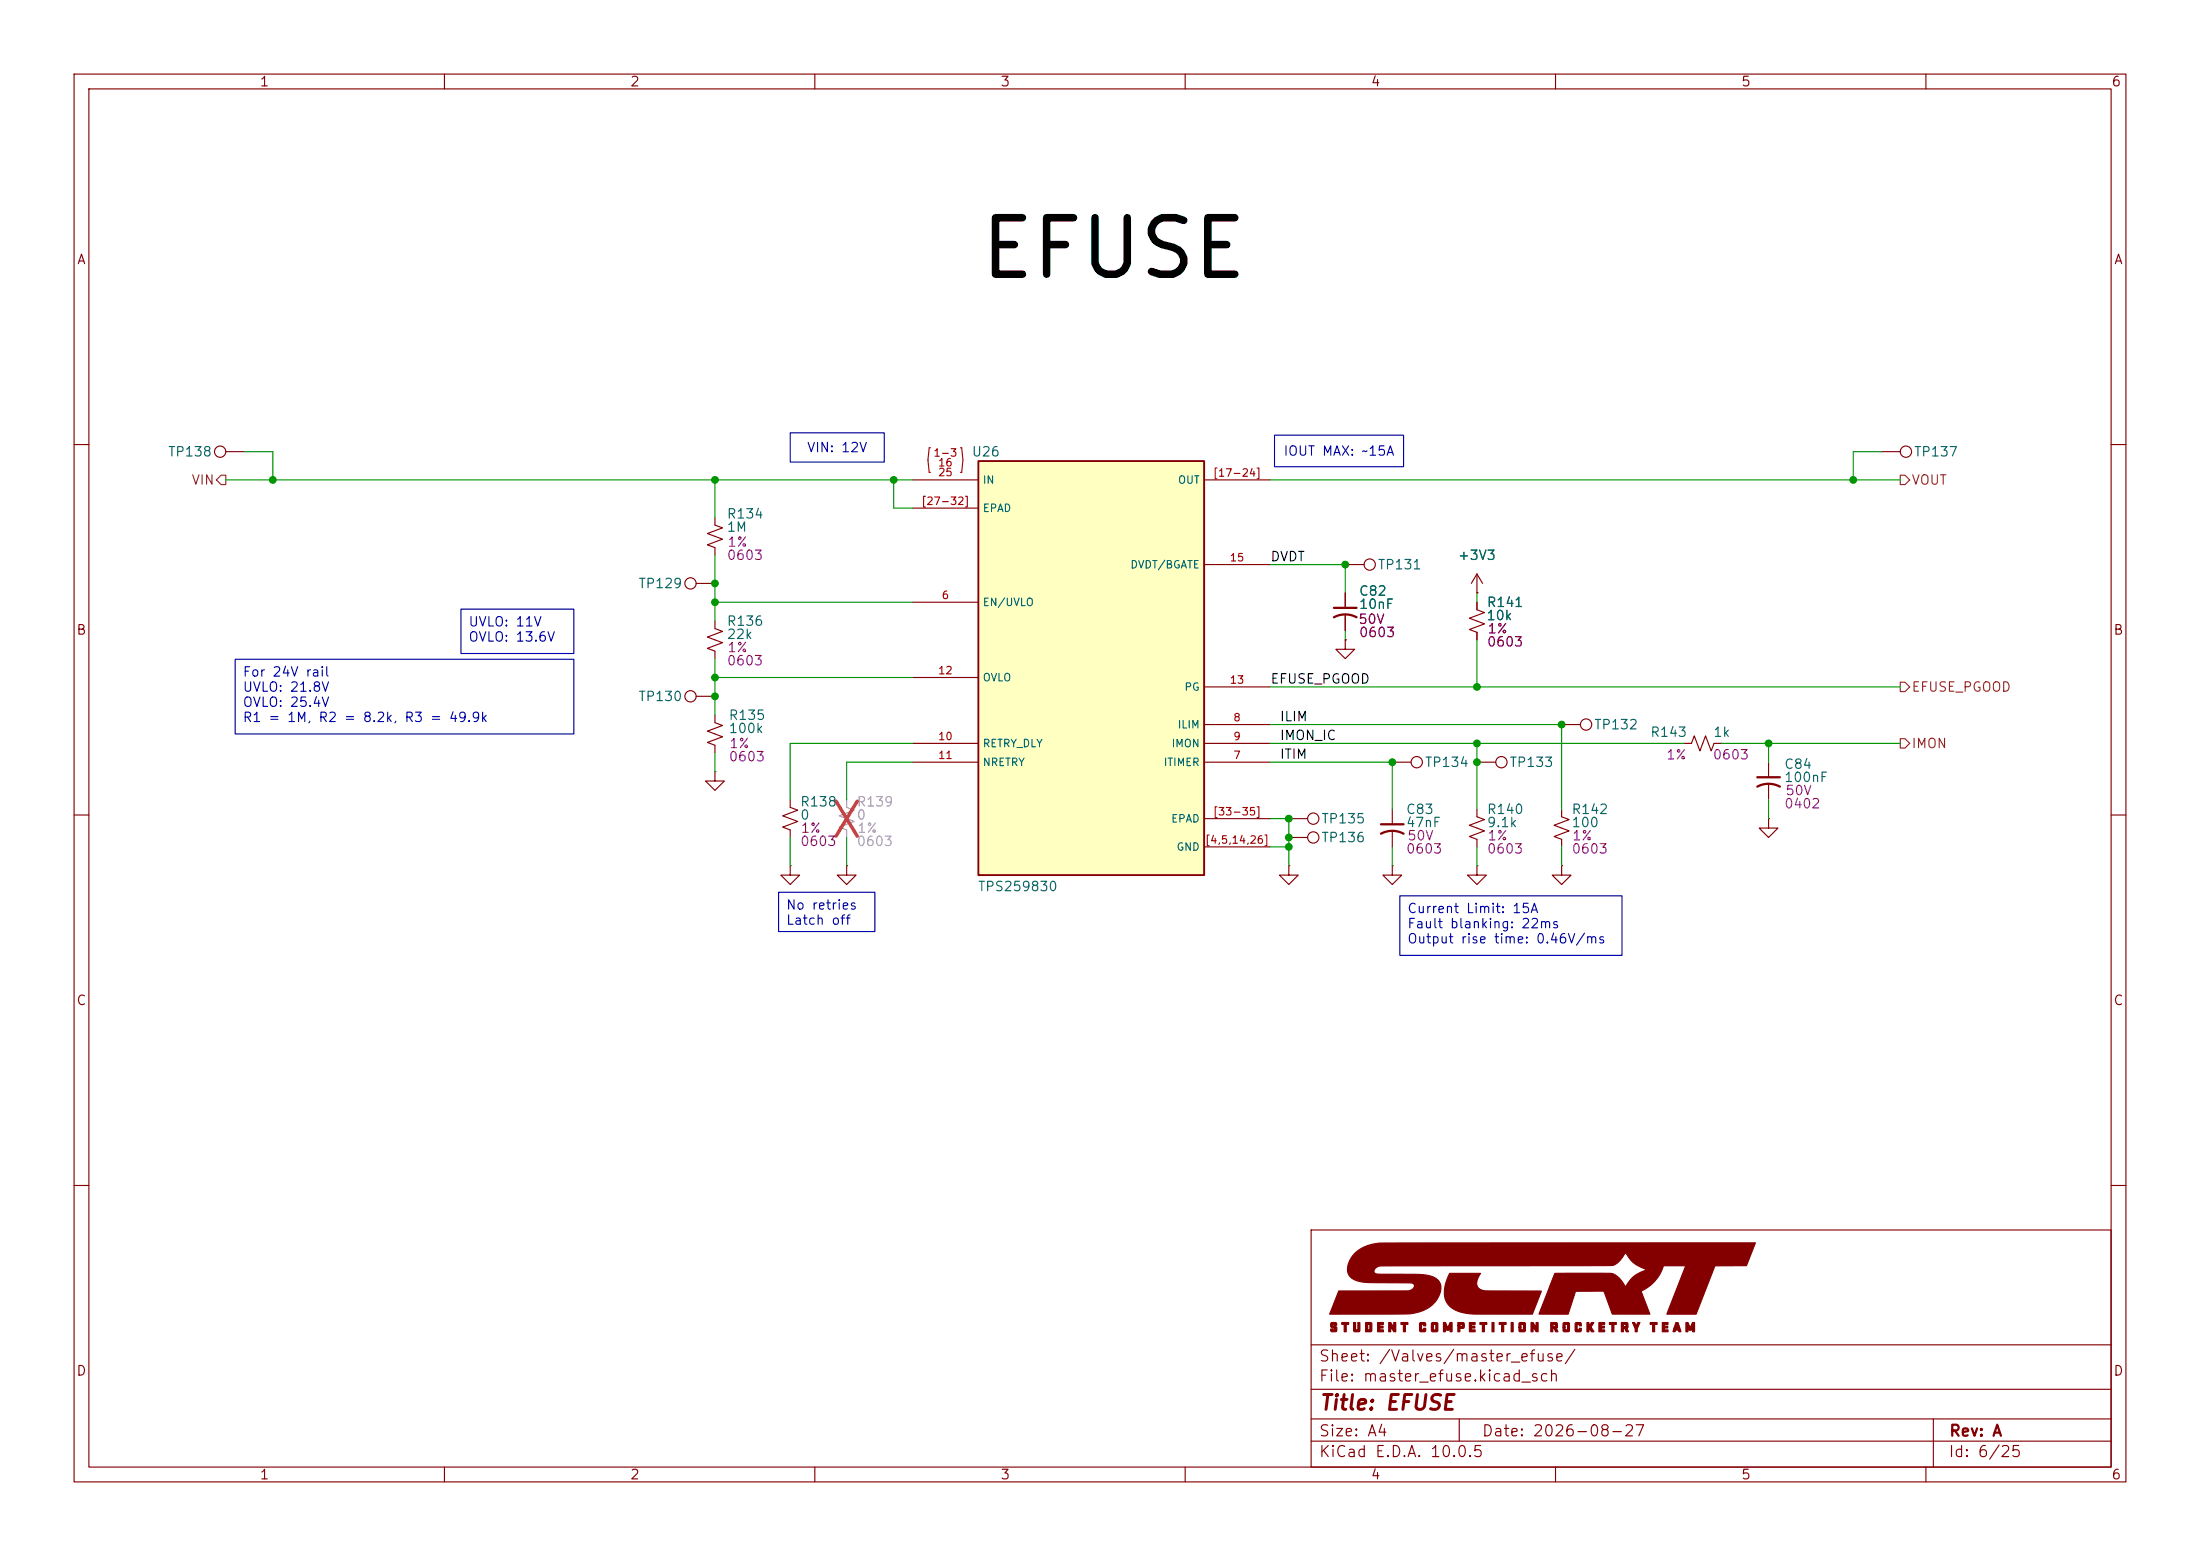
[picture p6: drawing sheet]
<svg xmlns="http://www.w3.org/2000/svg" width="297mm" height="210mm" viewBox="0 0 297 210" stroke-linecap="round" stroke-linejoin="round" font-family="sans-serif">
<g fill="none" stroke="#840000" stroke-width=".15">
<path d="M10 10h277v190h-277zM12 12h273v186h-273zM60 10v2M110 10v2M160 10v2M210 10v2M260 10v2M10 60h2M285 60h2M10 110h2M285 110h2M10 160h2"/>
<path d="M177 166h108v32h-108zM285 160h2M60 198v2M110 198v2M160 198v2M177 194.5h108M177 191.5h108M177 187.5h108M177 181.5h108M197 191.5v3M210 198v2M260 198v2"/>
<path d="M261 191.5v6.5"/>
</g>
<g fill="#840000" stroke="#840000" stroke-width=".15">
<path d="M179.7 178.5h.6l.1 .1 .1 .3-.6-.1v.1l.1 .1a.41 .41 0 0 1 .5 .2 .41 .41 0 0 1-.2 .5h-.5l-.2-.1v-.2l.6 .1v-.2h-.1a.42 .42 0 0 1-.5-.3 .42 .42 0 0 1 .1-.5z"/>
<path d="M181.1 178.5h1v.3h-.4v.9h-.2v-.9h-.4z"/>
<path d="M182.7 178.5h.3v1h.3v-1h.3v1.1l-.1 .1h-.7l-.1-.1z"/>
<path d="M184.4 178.5h.7l.1 .1v1l-.1 .1h-.7v-.6h.2v.4h.3v-.7h-.3v.3h-.2z"/>
<path d="M186 178.5h.8v.3h-.5v.2h.4v.2h-.4v.3h.5v.2h-.8z"/>
<path d="M187.5 178.5h.3l.4 .7v-.7h.2v1.2h-.2l-.4-.6-.1 .6h-.2z"/>
<path d="M189.1 178.5h1v.3h-.4v.9h-.2v-.9h-.4z"/>
<path d="M191.8 178.5h.6l.1 .1v.3h-.3v-.1h-.3v.7h.3v-.2h.3v.3l-.1 .1h-.6l-.2-.1v-1z"/>
<path d="M193.3 178.5h.7l.1 .1v1l-.1 .1h-.7l-.1-.1v-.5h.3v.4h.3v-.7h-.3v.3h-.3v-.5z"/>
<path d="M194.9 178.5h.3l.3 .7 .3-.7h.2v1.2h-.2v-.6l-.2 .4h-.3l-.2-.4v.6h-.2z"/>
<path d="M196.8 178.5h.4a.37 .37 0 0 1 .4 .1 .37 .37 0 0 1 .1 .4l-.1 .3h-.5v.4h-.3v-.8h.3v.1h.3v-.2h-.3v.1h-.3z"/>
<path d="M198.4 178.5h.7v.3h-.5v.2h.5v.2h-.5v.3h.5v.2h-.7z"/>
<path d="M199.8 178.5h.9v.3h-.3v.9h-.3v-.9h-.3z"/>
<path d="M201.4 178.5h.3v1.2h-.3z"/>
<path d="M202.4 178.5h.9v.3h-.3v.9h-.3v-.9h-.3z"/>
<path d="M204 178.5h.3v1.2h-.3z"/>
<path d="M205.2 178.5h.6l.1 .1v1l-.1 .1h-.6l-.1-.1v-.5h.2v.4h.4v-.7h-.4v.3h-.2v-.5z"/>
<path d="M206.7 178.5h.3l.4 .7v-.7h.2v1.2h-.2l-.4-.6v.6h-.3z"/>
<path d="M209.4 178.5h.3a.34 .34 0 0 1 .4 0 .34 .34 0 0 1 .2 .4v.3l-.2 .1 .2 .4h-.3l-.2-.4h-.2v.4h-.2v-.8h.2v.1h.4v-.2h-.4v.1h-.2z"/>
<path d="M211.1 178.5h.7l.1 .1v1l-.1 .1h-.7l-.1-.1v-.5h.3v.4h.3v-.7h-.3v.3h-.3v-.5z"/>
<path d="M212.8 178.5h.6l.1 .1v.3h-.3v-.1h-.3v.7h.3v-.2h.3v.3l-.1 .1h-.6l-.2-.1v-1z"/>
<path d="M214.2 178.5h.3v.5l.3-.5h.4l-.4 .6 .4 .6h-.3l-.4-.5v.5h-.3z"/>
<path d="M215.9 178.5h.7v.3h-.5v.2h.5v.2h-.5v.3h.5v.2h-.7z"/>
<path d="M217.3 178.5h.9v.3h-.3v.9h-.3v-.9h-.3z"/>
<path d="M218.9 178.5h.4a.34 .34 0 0 1 .4 0 .34 .34 0 0 1 .1 .4v.3l-.2 .1 .3 .4h-.4l-.2-.4h-.1v.4h-.3v-.8h.3v.1h.3v-.2h-.3v.1h-.3z"/>
<path d="M220.4 178.5h.3l.2 .5 .2-.5h.3l-.4 .8v.4h-.2v-.4z"/>
<path d="M222.8 178.5h.9v.3h-.3v.9h-.3v-.9h-.3z"/>
<path d="M224.4 178.5h.8v.3h-.5v.2h.4v.2h-.4v.3h.5v.2h-.8z"/>
<path d="M226.2 178.5h.3l.4 1.2a.25 .25 0 0 1-.3-.2h-.4a.22 .22 0 0 1-.1 .2 .22 .22 0 0 1-.2 0l.1-.5h.5l-.1-.3-.1 .3h-.3z"/>
<path d="M227.6 178.5h.3l.3 .7 .3-.7h.3v1.2h-.3v-.6l-.2 .4h-.2l-.2-.4v.6h-.3z"/>
<path d="M182.8 169.2a6.3 6.3 0 0 1 4.6-1.4l49.6-.1-1.2 3.1h-4.3l-2.5 6.6h-4l2.6-6.6h-3a5.6 5.6 0 0 1-3 3.5l1.1 3.1h-5l-1.1-2.9a.24 .24 0 0 0-.1-.2 .24 .24 0 0 0-.3 0h-3.5l-1 3.1h-3.9l2.1-5.5h7.6a3.5 3.5 0 0 1 2 1.8 4.6 4.6 0 0 1 2.7-2.3 4.5 4.5 0 0 1-2.7-2.3h-.1a2.78 2.78 0 0 1-1.7 1.7l-31.3 .1a.88 .88 0 0 0-.9 .8 .93 .93 0 0 0 1 .3h3.2a10.5 10.5 0 0 1 3.9 .4 1.67 1.67 0 0 1 .7 2.4 4.7 4.7 0 0 1-4 2.5l-10.8 .1 1.2-3.2h9.4a.69 .69 0 0 0 .8-.9 2.61 2.61 0 0 0-1.6-.2h-4.4a4.5 4.5 0 0 1-2.6-.8 2.26 2.26 0 0 1 .3-2.8z"/>
<path d="M195.7 171.9h4.2a1.52 1.52 0 0 0-.2 2l.3 .2a28.8 28.8 0 0 0 5.2 .1l2.9 .1-1.2 3.1h-5.8a11.3 11.3 0 0 1-4.6-.6 2.92 2.92 0 0 1-1.2-3.9z"/>
</g>
<path d="M132.1 62.2h30.5v55.9h-30.5z" fill="#ffffc2"/>
<path d="M132.1 62.2h30.5v55.9h-30.5z" fill="none" stroke="#840000" stroke-width=".25"/>
<g fill="none" stroke="#840000" stroke-width=".15">
<path d="M30.5 61h2.5M94 78.7h2.5M96.5 69.9v1l1 .3-2 .8 2 .8-2 .7 1 .4v1M123.2 64.8h8.9M123.2 68.6h8.9M162.6 76.2h8.8M162.6 64.8h8.8M181.6 76.2h2.5M199.4 77.5l-.8 1.2M199.4 77.5l.8 1.2M199.4 77.5v2.5M254 61h2.5"/>
<path d="M94 94h2.5M96.5 83.8v1l1 .4-2 .8 2 .7-2 .8 1 .4v1M96.5 96.5v1l1 .4-2 .8 2 .7-2 .8 1 .4v1M123.2 81.3h8.9M123.2 91.4h8.9M162.6 97.8h8.8M162.6 92.7h8.8M181.6 86.4v1.2h1.3l-1.3 1.3-1.3-1.3h1.3M181.6 86.4h.1M181.6 80v2M181.6 83.1v2M199.4 80h.1"/>
<path d="M199.4 81.3v1l1 .4-2 .7 2 .8-2 .8 1 .3v1.1M210.8 97.8h2.6M96.5 104.1v1.3h1.3l-1.3 1.3-1.3-1.3h1.3M96.5 104.1h.1M106.7 108v1l1 .3-2 .8 2 .8-2 .7 1 .4v1M106.7 116.8v1.3h1.2l-1.2 1.3-1.3-1.3h1.3M106.7 116.8h.1M114.3 116.8v1.3h1.3l-1.3 1.3-1.3-1.3h1.3M114.3 116.8h.1M123.2 102.9h8.9M123.2 100.3h8.9M162.6 102.9h8.8"/>
<path d="M162.6 100.3h8.8M162.6 114.3h8.8M162.6 110.5h8.8M174 116.8v1.3h1.3l-1.3 1.3-1.3-1.3h1.3M174 116.8h.1M174 110.5h2.5M174 113h2.5M188 116.8v1.3h1.2l-1.2 1.3-1.3-1.3h1.3M188 116.8h.1M188 102.9h2.5M188 109.2v2.1M188 112.3v2"/>
<path d="M199.4 116.8v1.3h1.3l-1.3 1.3-1.3-1.3h1.3M199.4 116.8h.1M199.4 109.2v1l1 .4-2 .8 2 .7-2 .8 1 .4v1M199.4 102.9h2.5M210.8 109.2v1l1 .4-2 .8 2 .7-2 .8 1 .4v1M210.8 116.8v1.3h1.3l-1.3 1.3-1.3-1.3h1.3M210.8 116.8h.1M227.3 100.3h1l.4-1 .8 2 .8-2 .7 2 .4-1h1M238.8 110.5v1.3h1.2l-1.2 1.2-1.3-1.2h1.3M238.8 110.5h.1M238.8 102.9v2M238.8 105.9v2.1"/>
<circle cx="29.7" cy="61" r=".76"/>
<circle cx="93.2" cy="78.7" r=".76"/>
<circle cx="184.9" cy="76.2" r=".76"/>
<circle cx="257.3" cy="61" r=".76"/>
<circle cx="93.2" cy="94" r=".76"/>
<circle cx="214.1" cy="97.8" r=".76"/>
<circle cx="177.3" cy="113" r=".76"/>
<circle cx="177.3" cy="110.5" r=".76"/>
<circle cx="191.3" cy="102.9" r=".76"/>
<circle cx="202.7" cy="102.9" r=".76"/>
</g>
<path d="M125.6 60.4h-.2l-.1 1.7 .1 1.7h.2M129.7 60.4h.1l.2 1.7-.2 1.7h-.1" fill="none" stroke="#a90000" stroke-width=".15"/>
<path d="M180.1 83.3a3.2 3.2 0 0 1 3 0M180.1 82h3M186.4 112.5a3.2 3.2 0 0 1 3.1 0M186.4 111.3h3.1M237.2 106.2a3.2 3.2 0 0 1 3.1 0M237.2 104.9h3.1" fill="none" stroke="#840000" stroke-width=".3"/>
<path d="M114.3 108v1l1 .3-2 .8 2 .8-2 .7 1 .4v1" fill="none" stroke="#a1a1a1" stroke-width=".15"/>
<path d="M112.9 108.1l2.8 4.8M115.7 108.1l-2.8 4.8" fill="none" stroke="#e12e31" stroke-width=".46"/>
<path d="M29.8 64.1h.7v1.3h-.7l-.6-.6zM256.5 64.1h.7l.6 .7-.6 .6h-.7zM256.5 92.1h.7l.6 .6-.6 .6h-.7zM256.5 99.7h.7l.6 .6-.6 .7h-.7z" fill="none" stroke="#725600" stroke-width=".15"/>
<g fill="none" stroke="#009600" stroke-width=".15">
<path d="M30.5 64.8h92.7M33 61h3.8v3.8M96.5 64.8v5.1M96.5 74.9v8.9M120.6 64.8v3.8h2.6M171.4 76.2h10.2v3.8M171.4 64.8h85.1M254 61h-3.8v3.8M96.5 88.9v7.6M96.5 81.3h26.7M96.5 91.4h26.7M171.4 92.7h85.1"/>
<path d="M171.4 97.8h39.4v11.4M181.6 85.1v1.3M199.4 80v1.3M199.4 86.4v6.3M96.5 101.6v2.5M106.7 113v3.8M114.3 113v3.8M123.2 102.9h-8.9v5.1M123.2 100.3h-16.5v7.7M171.4 102.9h16.6v6.3M171.4 100.3h55.9M171.4 114.3h2.6"/>
<path d="M171.4 110.5h2.6v6.3M188 114.3v2.5M199.4 100.3v8.9M199.4 114.3v2.5M210.8 114.3v2.5M232.4 100.3h24.1M238.8 100.3v2.6M238.8 108v2.5"/>
</g>
<path d="M106.7 58.4h12.7v4h-12.7zM172.1 58.7h17.4v4.3h-17.4zM31.7 89h45.8v10.1h-45.8zM62.2 82.2h15.3v6h-15.3zM105.1 120.4h13v5.3h-13zM189 120.9h30v8h-30z" fill="none" stroke="#0000c2" stroke-width=".15"/>
<g fill="#009600" stroke="#009600" stroke-width=".14">
<circle cx="188" cy="102.9" r=".46"/>
<circle cx="174" cy="110.5" r=".46"/>
<circle cx="174" cy="114.3" r=".46"/>
<circle cx="174" cy="113" r=".46"/>
<circle cx="181.6" cy="76.2" r=".46"/>
<circle cx="120.6" cy="64.8" r=".46"/>
<circle cx="36.8" cy="64.8" r=".46"/>
<circle cx="96.5" cy="91.4" r=".46"/>
<circle cx="96.5" cy="94" r=".46"/>
<circle cx="96.5" cy="81.3" r=".46"/>
<circle cx="96.5" cy="78.7" r=".46"/>
<circle cx="96.5" cy="64.8" r=".46"/>
<circle cx="238.8" cy="100.3" r=".46"/>
<circle cx="250.2" cy="64.8" r=".46"/>
<circle cx="199.4" cy="92.7" r=".46"/>
<circle cx="199.4" cy="102.9" r=".46"/>
<circle cx="210.8" cy="97.8" r=".46"/>
<circle cx="199.4" cy="100.3" r=".46"/>
</g>
<text font-size="7.6" x="131.8" y="39.3">EFUSE</text>
<text font-size="2" fill="#840000" x="178" y="190.8">Title: EFUSE</text>
<g font-size="1.5" fill="#840000">
<text x="178" y="184.1">Sheet: /Valves/master_efuse/</text>
<text x="178" y="186.8">File: master_efuse.kicad_sch</text>
<text x="178" y="197">KiCad E.D.A. 10.0.5</text>
<text x="178" y="194.2">Size: A4</text>
<text x="200" y="194.2">Date: 2026-08-27</text>
<text x="263" y="197">Id: 6/25</text>
<text x="263" y="194.2">Rev: A</text>
</g>
<g font-size="1.3" fill="#840000">
<text x="35" y="12">1</text>
<text x="85" y="12">2</text>
<text x="135" y="12">3</text>
<text x="185" y="12">4</text>
<text x="235" y="12">5</text>
<text x="285" y="12">6</text>
<text x="10.3" y="36">A</text>
<text x="285.3" y="36">A</text>
<text x="10.2" y="86">B</text>
<text x="285.2" y="86">B</text>
<text x="10.2" y="136">C</text>
<text x="285.2" y="136">C</text>
<text x="10.2" y="186">D</text>
<text x="285.2" y="186">D</text>
<text x="35" y="200">1</text>
<text x="85" y="200">2</text>
<text x="135" y="200">3</text>
<text x="185" y="200">4</text>
<text x="235" y="200">5</text>
<text x="285" y="200">6</text>
</g>
<g font-size="1.3" fill="#006464">
<text x="22.6" y="61.9">TP138</text>
<text x="131.1" y="61.9">U26</text>
<text x="258.3" y="61.9">TP137</text>
<text x="98" y="70.3">R134</text>
<text x="98" y="72.1">1M</text>
<text x="185.9" y="77.2">TP131</text>
<text x="196.7" y="75.9">+3V3</text>
<text x="86.1" y="79.7">TP129</text>
<text x="183.4" y="80.7">C82</text>
<text x="183.4" y="82.5">10nF</text>
<text x="200.6" y="82.2">R141</text>
<text x="98" y="84.8">R136</text>
<text x="98" y="86.6">22k</text>
<text x="200.6" y="84">10k</text>
<text x="86.1" y="94.9">TP130</text>
<text x="98.3" y="97.5">R135</text>
<text x="98.3" y="99.3">100k</text>
<text x="215.1" y="98.8">TP132</text>
<text x="222.7" y="99.8">R143</text>
<text x="231.2" y="99.8">1k</text>
<text x="192.3" y="103.8">TP134</text>
<text x="203.7" y="103.8">TP133</text>
<text x="240.8" y="104.1">C84</text>
<text x="240.8" y="105.9">100nF</text>
<text x="107.9" y="109.2">R138</text>
<text x="107.9" y="110.9">0</text>
<text x="178.3" y="111.5">TP135</text>
<text x="178.3" y="114">TP136</text>
<text x="189.7" y="110.2">C83</text>
<text x="189.7" y="112">47nF</text>
<text x="200.6" y="110.2">R140</text>
<text x="200.6" y="112">9.1k</text>
<text x="212.1" y="110.2">R142</text>
<text x="212.1" y="112">100</text>
<text x="131.9" y="120.6">TPS259830</text>
</g>
<g font-size="1.3" fill="#725600">
<text x="25.8" y="65.7">VIN</text>
<text x="258" y="65.7">VOUT</text>
<text x="258" y="93.7">EFUSE_PGOOD</text>
<text x="258" y="101.3">IMON</text>
</g>
<g font-size="1.3" fill="#0000c2">
<text x="108.9" y="61.4">VIN: 12V</text>
<text x="173.2" y="61.8">IOUT MAX: ~15A</text>
<text x="63.2" y="84.9">UVLO: 11V</text>
<text x="63.2" y="86.9">OVLO: 13.6V</text>
<text x="32.7" y="91.6">For 24V rail</text>
<text x="32.7" y="93.7">UVLO: 21.8V</text>
<text x="32.7" y="95.7">OVLO: 25.4V</text>
<text x="32.7" y="97.8">R1 = 1M, R2 = 8.2k, R3 = 49.9k</text>
<text x="106" y="123.1">No retries</text>
<text x="106" y="125.1">Latch off</text>
<text x="189.9" y="123.6">Current Limit: 15A</text>
<text x="189.9" y="125.6">Fault blanking: 22ms</text>
<text x="189.9" y="127.7">Output rise time: 0.46V/ms</text>
</g>
<g font-size="1.3" fill="#840084">
<text x="98" y="75.9">0603</text>
<text x="98.1" y="74.1">1%</text>
<text x="98.1" y="88.3">1%</text>
<text x="183.3" y="84.5">50V</text>
<text x="183.4" y="86.3">0603</text>
<text x="200.7" y="87.6">0603</text>
<text x="200.7" y="85.8">1%</text>
<text x="98" y="90.1">0603</text>
<text x="98.4" y="101.3">1%</text>
<text x="98.3" y="103.1">0603</text>
<text x="224.9" y="102.8">1%</text>
<text x="231.1" y="102.8">0603</text>
<text x="240.9" y="107.6">50V</text>
<text x="108" y="112.7">1%</text>
<text x="189.9" y="113.7">50V</text>
<text x="200.7" y="113.7">1%</text>
<text x="212.2" y="113.7">1%</text>
<text x="240.8" y="109.4">0402</text>
<text x="107.9" y="114.5">0603</text>
<text x="189.7" y="115.5">0603</text>
<text x="200.7" y="115.5">0603</text>
<text x="212.1" y="115.5">0603</text>
</g>
<g font-size="1.3" fill="#0f0f0f">
<text x="171.4" y="76.1">DVDT</text>
<text x="171.4" y="92.6">EFUSE_PGOOD</text>
<text x="172.7" y="100.2">IMON_IC</text>
<text x="172.7" y="97.7">ILIM</text>
<text x="172.7" y="102.7">ITIM</text>
</g>
<g font-size="1.3" fill="#989898">
<text x="115.6" y="109.2">R139</text>
<text x="115.6" y="110.9">0</text>
</g>
<g font-size="1.3" fill="#a1a1a1">
<text x="115.6" y="112.7">1%</text>
<text x="115.6" y="114.5">0603</text>
</g>
<g font-size="1" fill="#a90000">
<text x="125.9" y="61.9">1-3</text>
<text x="126.6" y="63.2">16</text>
<text x="126.6" y="64.5">25</text>
<text x="163.7" y="64.6">[17-24]</text>
<text x="124.3" y="68.4">[27-32]</text>
<text x="165.9" y="76">15</text>
<text x="127" y="81.1">6</text>
<text x="126.6" y="91.3">12</text>
<text x="165.9" y="92.5">13</text>
<text x="126.6" y="100.1">10</text>
<text x="166.4" y="97.6">8</text>
<text x="166.4" y="100.1">9</text>
<text x="126.6" y="102.7">11</text>
<text x="166.4" y="102.7">7</text>
<text x="163.7" y="110.3">[33-35]</text>
<text x="162.6" y="114.1">[4,5,14,26]</text>
</g>
<g font-size="1" fill="#006464">
<text x="132.6" y="65.5">IN</text>
<text x="158.9" y="65.5">OUT</text>
<text x="132.6" y="69.3">EPAD</text>
<text x="152.5" y="77">DVDT/BGATE</text>
<text x="132.6" y="82">EN/UVLO</text>
<text x="132.6" y="92.2">OVLO</text>
<text x="159.8" y="93.5">PG</text>
<text x="132.6" y="101.1">RETRY_DLY</text>
<text x="158.1" y="101.1">IMON</text>
<text x="158.9" y="98.6">ILIM</text>
<text x="132.6" y="103.6">NRETRY</text>
<text x="157" y="103.6">ITIMER</text>
<text x="158" y="111.3">EPAD</text>
<text x="158.8" y="115.1">GND</text>
</g>
</svg>
